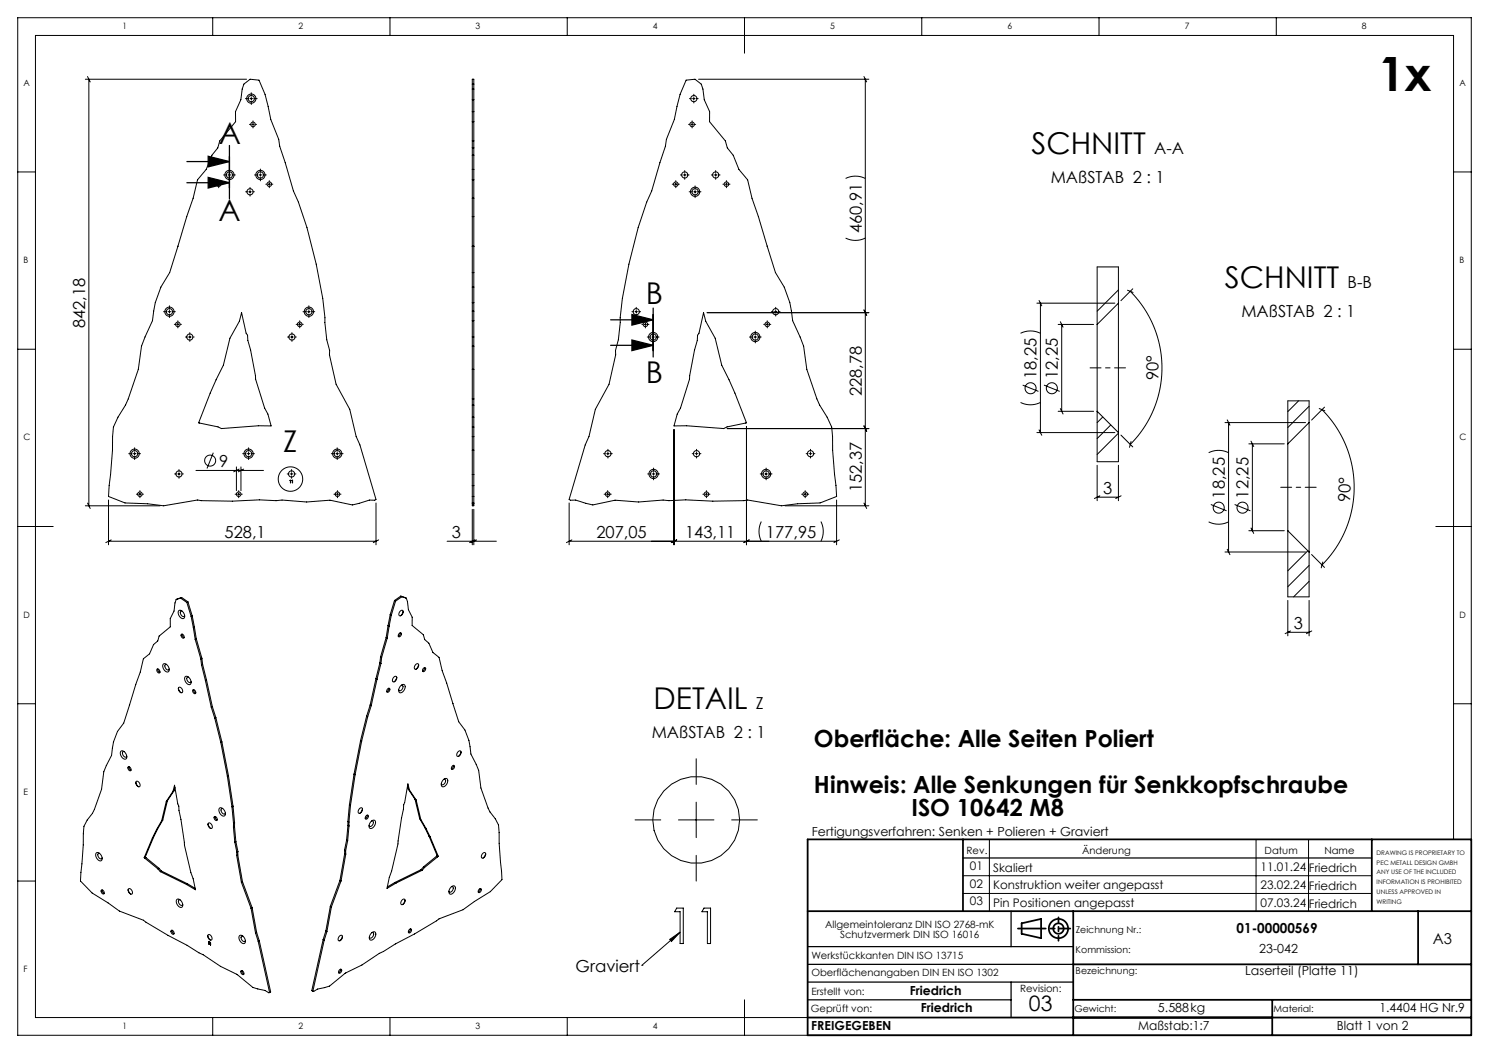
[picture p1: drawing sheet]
<svg xmlns="http://www.w3.org/2000/svg" width="420mm" height="297mm" viewBox="0 0 420 297" stroke-linecap="round" stroke-linejoin="round" font-family="sans-serif">
<g fill="none" stroke="#000" stroke-width=".28">
<path d="M60 5v5M110 5v5M160 5v5M210 5v10M260 5v5M310 5v5M360 5v5M24.1 22.3h45.5M24.7 21.6l.7 1.5M25.1 22.3v120.4M68.8 23.7l1.8-1.4 2.5 .3 1.7 4 1.6 7.1 2.2 5.6 .3 2 3.9 12.6 1.4 3.1a142.3 142.3 0 0 1 7.5 32.6l.5 6.2 .8 3.1-.1 1.2 1.9 8.3 3.9 7.1 1.7 7.6 1.1 2.4 4.6 15.4-.4 .2-1.5-.1-4.8 1.4-6.5-1.3-6.4 .5-6.9-.6-1.7 .2-4.8-.2-7.6 .4-8.8-.2-1-.2-9.5 1.7-4.6-.6-6.3-.2-4.7-1.9 1.1-13 .3-6.6 1.3-2.7 2.1-3.4 .8-1.8 2.8-8.3 .9-6.6 3.1-7.1a25 25 0 0 1 4.9-13.6l4.8-15.8 1.8-5.2 1.2-5.2 2.5-2.9 1.6-4 1.6-2.1 .6-2 4.4-5.4v-2.8l1.5-3.4 .4-3zM69.2 27.8h1"/>
<path d="M70.4 35.1h.3M70.5 27.8h.7M70.9 26.2v.9M70.9 27.5v.7M70.9 28.5v1M71 35.1h.7M71.4 34.1v.3M71.4 34.7v.7M71.4 35.8v.3M71.6 27.8h.9M72.1 35.1h.3M133.2 22.3h.4v120.4h-.4z"/>
<path d="M133.2 39.7h.4M133.2 34.3h.4M133.2 28.1h.4M133.2 31.5h.4M133.2 25.1h.4M133.2 23.7h.4M193.5 22.6l2.5-.3 1.8 1.4 .5 1.4 .4 3 1.5 3.4-.1 2.8 4.5 5.4 .6 2 1.6 2.1 1.6 4 2.5 2.9 1.2 5.2 1.8 5.2 4.8 15.8a25 25 0 0 1 4.9 13.6l3.1 7.1 .9 6.6 2.8 8.3 .8 1.8 2.1 3.4 1.3 2.7 .3 6.6 1.1 13-4.7 1.9-6.3 .2-4.6 .6-9.5-1.7-1 .2-8.8 .2-7.7-.4-4.7 .2-1.7-.2-6.9 .6-6.4-.5-6.5 1.3-4.8-1.4-1.5 .1-.4-.2 4.6-15.4 1-2.4 1.8-7.6 3.9-7.1 1.9-8.3-.1-1.2 .8-3.1 .5-6.2a142.3 142.3 0 0 1 7.5-32.6l1.4-3.1 3.9-12.6 .3-2 2.2-5.6 1.6-7.1zM194.2 35.1h.3M194.5 27.8h.5M194.9 35.1h.7M195.2 34.1v.3M195.2 34.7v.7"/>
<path d="M195.2 35.8v.3M195.4 27.8h.7M195.7 26.6v.5M195.7 27.5v.7M195.7 28.5v.5M195.9 35.1h.3M196.4 27.8h.5M197 22.3h48.1M243.7 21.6l.8 1.5M244.1 22.3v120.4M5 48.5h5M60.7 52h.3"/>
<path d="M61.3 52h.7M61.7 51v.2M61.7 51.6v.7M61.7 52.7v.3M62.4 52h.3M63.1 49.3h.9M64.4 49.3h.7M64.7 47.7v.9M64.7 49v.7M64.7 50.1v.9M65.4 49.3h1M69.3 54.1h.5"/>
<path d="M70.2 54.1h.7M70.5 52.9v.5M70.5 53.7v.8M70.5 54.8v.5M71.2 54.1h.6M71.8 49.3h.9M73.1 49.3h.7M73.4 47.7v.9M73.4 49v.7M73.4 50.1v.9M74.2 49.3h.9M75 52h.3"/>
<path d="M75.6 52h.7M76 51v.2M76 51.6v.7M76 52.7v.3M76.7 52h.3M133.2 55.9h.4M133.2 50.7h.4M133.2 47.8h.4M133.2 43.8h.4M133.2 41.7h.4M189.6 52h.3M190.3 52h.7"/>
<path d="M190.6 51v.2M190.6 51.6v.7M190.6 52.7v.3M191.3 52h.3M191.9 49.3h.5M192.8 49.3h.7M193.1 48.1v.5M193.1 49v.7M193.1 50.1v.5M193.9 49.3h.5M194.4 54.1h.9M195.7 54.1h.7"/>
<path d="M196.1 52.4v1M196.1 53.7v.8M196.1 54.8v1M196.8 54.1h.9M200.6 49.3h.6M201.5 49.3h.7M201.9 48.1v.5M201.9 49v.7M201.9 50.1v.5M202.6 49.3h.5M203.9 52h.3M204.6 52h.7"/>
<path d="M204.9 51v.2M204.9 51.6v.7M204.9 52.7v.3M205.6 52h.3M238.5 50.3a6.2 6.2 0 0 1 5.6 0M410 48.5h5M50.2 69.4v.1M133.2 76.9h.4M133.2 69.4h.4M133.2 61.1h.4M216.4 69.4v.1M238.5 67.1a6.2 6.2 0 0 0 5.6 0"/>
<path d="M5 98.5h5M46.1 87.9h1M47.4 87.9h.7M47.8 86.3v.9M47.8 87.6v.7M47.8 88.6v1M48.5 87.9h1M49.2 91.5h.3M49.8 91.5h.7M50.2 90.5v.3M50.2 91.1v.7M50.2 92.2v.3"/>
<path d="M50.9 91.5h.3M52.3 95.1h.5M53.2 95.1h.7M53.5 93.8v.5M53.5 94.7v.7M53.5 95.8v.5M54.3 95.1h.5M68.1 88.2l1.3 5.8 .4 .6 .1 1.4 .8 2.7 1.4 8.3 2.5 8.1 1 1.7 .9 3.3h-3.6l-10.4 .8-1-.5-5.5-1.1 3.3-8.4 3.7-7.9 1.9-7.6 2.6-4.8zM81.1 95.1h.5M82 95.1h.7M82.3 93.8v.5M82.3 94.7v.7"/>
<path d="M82.3 95.8v.5M83.1 95.1h.5M83.5 91.5h.3M84.2 91.5h.7M84.5 90.5v.3M84.5 91.1v.7M84.5 92.2v.3M85.3 91.5h.2M85.5 87.9h.9M86.8 87.9h.7M87.1 86.3v.9M87.1 87.6v.7"/>
<path d="M87.1 88.6v1M87.8 87.9h1M133.2 95.1h.4M133.2 97.6h.4M133.2 90.5h.4M133.2 87.8h.4M133.2 85.4h.4M133.2 81h.4M178.2 87.9h.6M179.1 87.9h.7M179.5 86.7v.5M179.5 87.6v.7"/>
<path d="M179.5 88.6v.5M180.2 87.9h.5M181 91.5h.3M181.7 91.5h.7M182 90.5v.3M182 91.1v.7M182 92.2v.3M182.6 95.1h.9M182.8 91.5h.2M183.9 95.1h.7M184.2 93.4v.9M184.2 94.7v.7"/>
<path d="M184.2 95.8v.9M185 95.1h.9M198.4 88.2l.7 2.4 2.6 4.8 1.9 7.6 3.7 7.9 3.3 8.4-5.5 1.1-1 .5-10.4-.8h-3.6l.9-3.3 .9-1.7 2.6-8.1 1.4-8.3 .8-2.7 .1-1.4 .4-.6zM199.4 88.2h45.7M211.4 95.1h.9M212.7 95.1h.7M213 93.4v.9M213 94.7v.7M213 95.8v.9M213.8 95.1h.9M215.4 91.5h.3M216.1 91.5h.7"/>
<path d="M216.4 90.5v.3M216.4 91.1v.7M216.4 92.2v.3M217.1 91.5h.3M217.6 87.9h.5M218.4 87.9h.8M218.8 86.7v.5M218.8 87.6v.7M218.8 88.6v.5M219.5 87.9h.5M243.7 87.4l.8 1.6M287.9 94a6.3 6.3 0 0 1 5.6 0"/>
<path d="M292.5 85.5h22M293.1 84.7l.8 1.6M293.5 85.5v36.5M298.5 91.5h10M299.1 90.7l.8 1.6M299.5 91.5v24.5M309.5 91.5v24.5M315.5 81.8l-6 6M315.5 85.5v36.5M315.5 85.5l-6 6M315.5 85.5v-10.2h-6v16.2M318 81.9l1.6 .6"/>
<path d="M318.8 82.2a30.5 30.5 0 0 1 0 43.2M319.5 81.5l-3.3 3.3M410 98.5h5M133.2 117.7h.4M133.2 114.3h.4M133.2 112.5h.4M133.2 104.2h.4M287.9 113.5a6.3 6.3 0 0 0 5.6 0M288.5 108.6l4.4 1.8M294.5 108.6l4.4 1.8M298.5 116h10M299.1 115.2l.8 1.6"/>
<path d="M309.5 116l6 6M309.5 116v14.2h6v-8.2M311.1 117.6l-1.6 1.6M313.3 119.9l-3.8 3.8M345.5 119.2h22.8M346.2 118.4l.7 1.6M346.5 119.2v36.5M366.3 113.1l-3 3M369.3 119.2v-6.1h-6v12.1M369.3 119.2v36.5M369.3 119.2l-6 6M369.3 114.6l-6 6"/>
<path d="M372.1 115.2l1.6 .7M372.9 115.5a31 31 0 0 1 0 43.8M373.6 114.8l-3.6 3.7M36.3 128h1M37.6 128h.7M38 126.3v.9M38 127.6v.7M38 128.7v.9M38.5 139.4h.3M38.7 128h.9M39.1 139.4h.7M39.5 138.4v.3"/>
<path d="M39.5 139v.7M40.2 139.4h.3M49.3 133.7h.5M50.1 133.7h.7M50.5 132.4v.6M50.5 133.3v.7M50.5 134.4v.5M51.2 133.7h.5M55.3 132.7h19M60.2 127.7l-1.8 4.4M62.5 120.9h.1M66.3 139.4h.3"/>
<path d="M66.7 131.7v6.7M67 139.4h.7M67.3 138.4v.3M67.3 139v.7M67.4 132.3l-1.5 .8M68 131.7v6.7M68 139.4h.3M68.5 128h.9M68.7 132.3l-1.5 .8M69.8 128h.7M70.1 126.3v.9M70.1 127.6v.7"/>
<path d="M70.1 128.7v.9M70.8 128h1M81 133.7h.5M81.8 135.5l.2 .7zM81.9 133.7h.7M82.2 132.4v.6M82.2 133.3v.7M82.2 134.4v.5M82.4 135.5l.1 .7zM83 133.7h.5M93.5 128h.9M94.2 139.4h.3"/>
<path d="M94.8 128h.7M94.8 139.4h.7M95.1 126.3v.9M95.1 127.6v.7M95.1 128.7v.9M95.2 138.4v.3M95.2 139v.7M95.8 128h1M95.9 139.4h.3M133.2 137h.4M133.2 133.8h.4M133.2 127h.4"/>
<path d="M133.2 123.1h.4M133.2 120.4h.4M170.2 128h.6M170.4 139.4h.3M171 139.4h.8M171.1 128h.7M171.4 138.4v.3M171.4 139v.7M171.5 126.7v.5M171.5 127.6v.7M171.5 128.7v.5M172.1 139.4h.3"/>
<path d="M172.2 128h.5M182.7 133.7h.9M184 133.7h.7M184.3 132v1M184.3 133.3v.7M184.3 134.4v.9M185.1 133.7h.9M190.1 121.1v32.6M195.2 128h.6M196.1 128h.7M196.5 126.7v.5M196.5 127.6v.7"/>
<path d="M196.5 128.7v.5M197.2 128h.5M198.3 139.4h.2M198.9 139.4h.7M199.3 138.4v.3M199.3 139v.7M200 139.4h.3M205.1 120.9h40M210.6 120.3v33.4M214.4 133.7h1M215.7 133.7h.8M216.1 132v1"/>
<path d="M216.1 133.3v.7M216.1 134.4v.9M216.8 133.7h1M226.1 139.4h.3M226.8 139.4h.7M227.1 138.4v.3M227.1 139v.7M227.4 128h.5M227.8 139.4h.3M228.3 128h.7M228.6 126.7v.5M228.6 127.6v.7"/>
<path d="M228.6 128.7v.5M229.3 128h.5M243.7 120.1l.8 1.6M292.5 122h22M293.1 121.2l.8 1.6M309.5 131.2v10M310.2 139.8l-1.5 .8M315.5 122.2l-6 6M315.5 131.2v10M316.2 122.7l3.3 3.4M316.2 139.8l-1.5 .8M319 124.5l-.4 1.7"/>
<path d="M340.9 127.7a6.3 6.3 0 0 1 5.6 0M352.3 125.2h10M352.9 124.4l.7 1.6M353.3 125.2v24.5M363.3 125.2v24.5M5 148.5h10M24.1 142.7h21.1M24.7 141.9l.7 1.5M30.6 152.7h75.5M30.6 141v12.7M31.4 152.3l-1.6 .7M39.5 140.1v.3"/>
<path d="M67.3 140.1v.3M95.2 140.1v.3M106.1 141.9v11.8M106.8 152.3l-1.5 .7M126.1 152.7h13.9M133.2 141.9h.4M133.2 140h.4M133.2 142.1h.4M133.2 143.7v10M133.6 143.7v10M134 152.3l-1.5 .7M134.4 152.3l-1.5 .7"/>
<path d="M160.5 141.9v11.8M161.3 152.3l-1.5 .7M171.4 140.1v.3M190.9 152.3l-1.5 .7M199.3 140.1v.3M211.3 152.3l-1.5 .7M214.7 147.1a6.2 6.2 0 0 0 0 5.6M221.4 142.7h23.7M227.1 140.1v.3M231.6 147.1a6.2 6.2 0 0 1 0 5.6M236 141v12.7M236 152.7h-75.5"/>
<path d="M236.7 152.3l-1.5 .7M243.7 141.9l.8 1.5M309.5 140.2h6M340.9 147.2a6.3 6.3 0 0 0 5.6 0M341.5 142.3l4.5 1.8M345.5 155.7h22.8M346.2 154.9l.7 1.6M348.3 142.3l4.4 1.8M352.3 149.7h10M352.9 148.9l.7 1.6M363.3 149.7v18.6h6v-12.6M363.3 149.7l6 6"/>
<path d="M368.9 155.3l-5.6 5.7M369.3 159.5l-6 6M370 156.4l3.6 3.6M373.1 158.5l-.4 1.7M405 148.5h10M49.7 169.1l-.3 1-.3 2.2-1.1 2.2v2.3l-3.1 2.6-.4 1.4-1.2 1-1.1 2.6-1.8 1.4-.8 3.7-3.1 9.3M50.4 172.3a1.45 1.45 0 0 1 1.6 1.9 1.09 1.09 0 0 1-1.1 0 1.09 1.09 0 0 1-.6-1zM50.9 168.7l-1.2 .4M50.9 168.7l1.8 1.2M51.1 178.9a.64 .64 0 0 1 .7 .4 .64 .64 0 0 1-.1 .7 .85 .85 0 0 1-.6-1.1zM51.2 168.5l-.3 .2M51.2 168.5l1.8 1.3"/>
<path d="M51.2 168.5l-1.5 .6M51.3 172.3a.61 .61 0 0 0-.5 .5 .61 .61 0 0 0 .3 .7 .5 .5 0 0 0 .5 .4 .5 .5 0 0 0 .5-.3M51.4 178.9l.1 .6 .5 .3M52.7 169.9l1.2 4M53 169.8l-.3 .1M53 169.8l1.2 3.9M53.9 173.9l.6 3.1M54.2 173.7l-.3 .2M54.2 173.7l.6 3.1M54.5 177l.6 3.3M54.8 176.8l-.3 .2M54.8 176.8l.6 3.4"/>
<path d="M108.9 179.8l.3 .2M108.9 179.8l-1.6 5.5M109.2 180l-1.6 5.5M109.5 176.5l.3 .1M109.5 176.5l-.6 3.3M109.8 176.6l-.6 3.4M110.1 173.3l.3 .2M110.1 173.3l-.6 3.2M110.4 173.5l-.6 3.1M111.3 169.4l.3 .2M111.3 169.4l-1.2 3.9M111.6 169.6l-1.2 3.9"/>
<path d="M112.6 178.7a.41 .41 0 0 1 .7-.1 .41 .41 0 0 1-.2 .7 .43 .43 0 0 1-.7 .3 .43 .43 0 0 1 .1-.8zM112.9 172.4a.48 .48 0 0 1 .7-.2 .48 .48 0 0 1 .1 .7 .65 .65 0 0 1-.4 .7 .65 .65 0 0 1-.8-.2zM112.9 178.5l-.1 .6-.5 .4M113 168.1l.4 .2M113 168.1l-1.7 1.3M113 168.1l1.6 .6M113.4 168.3l-1.8 1.3M113.4 168.3l1.2 .4M113.7 172.4l-.7 1.3M114.6 168.7l.3 1 .3 2.3 1.1 2.1v2.3l3.1 2.6 .4 1.4 1.2 1 1.1 2.6 1.7 1.4 .9 3.8 4.7 14.4a14 14 0 0 1 3.4 9.1l2.2 4.6 .6 5 2.1 5.6 .5 1.1 1.5 1.9 .9 1.8 .2 5.2 .8 10.2-3.3 3.4-4.5 2.8-3.2 2.3-6.8 2.6-6.9 4.2-5.4 2.8-4.5 2.7-4.9 3.3-4.6 2.2-4.5 3.7-3.4 .9-1.1 .6h-.3M363.3 169.3v10M363.3 178.3h6"/>
<path d="M364 178l-1.5 .7M369.3 169.3v10M369.3 164l-4.4 4.3M370 178l-1.5 .7M5 198.5h5M36.5 198.9l-1.6 5.1a14 14 0 0 0-3.4 9.1l-2.2 4.6-.7 4.9-2 5.7-.5 1.1-1.5 1.9-.9 1.8-.2 5.2-.8 10.2 3.3 3.4 4.5 2.8 3.2 2.3 6.8 2.6 6.9 4.2 5.4 2.8 4.5 2.7 4.9 3.3 4.6 2.2 4.5 3.7 3.4 .9 1.1 .6h.2M36.5 198.8v.1M44.3 188.7a.64 .64 0 0 1 .7 .4 .64 .64 0 0 1-.1 .7 .85 .85 0 0 1-.6-1.1zM44.5 188.7l.2 .6 .4 .4M46 187.3a1.45 1.45 0 0 1 1.7 2 1.09 1.09 0 0 1-1.2 0 1.09 1.09 0 0 1-.5-1zM47 187.4a.61 .61 0 0 0-.6 .5 .61 .61 0 0 0 .4 .7 .5 .5 0 0 0 .4 .4 .5 .5 0 0 0 .5-.3M50.3 194.1l.8 1.3"/>
<path d="M50.5 193.9a.95 .95 0 0 1 .9 .5 .95 .95 0 0 1-.1 1 1.07 1.07 0 0 1-.8-1.5zM52.2 190.9a1.45 1.45 0 0 1 1.6 1.9 1.09 1.09 0 0 1-1.1 .1 1.09 1.09 0 0 1-.6-1.1zM53.2 191a.61 .61 0 0 0-.6 .5 .61 .61 0 0 0 .3 .6 .5 .5 0 0 0 .5 .4 .5 .5 0 0 0 .5-.2M54.4 194.6a.64 .64 0 0 1 .7 .3 .64 .64 0 0 1-.1 .8 .85 .85 0 0 1-.6-1.1zM54.6 194.5l.2 .6 .4 .4M55.1 180.3l1.5 5.5M55.4 180.2l-.3 .1M55.4 180.2l1.5 5.5M56.6 185.8l.2 1.7M56.8 187.5l1.1 4.5M56.9 185.7l-.3 .1M56.9 185.7l.2 1.7"/>
<path d="M57.1 187.4l-.3 .1M57.1 187.4l1.1 4.4M57.9 192l1.7 7.4M58.2 191.8l-.3 .2M58.2 191.8l1.7 7.5M59.6 199.4l1 3.2M59.9 199.3l-.3 .1M59.9 199.3l1 3.1M104.4 198.9l.3 .1M104.4 198.9l-1 3.1M104.7 199l-1 3.2M106 191.4l.3 .2"/>
<path d="M106 191.4l-1.6 7.5M106.3 191.6l-1.6 7.4M107.1 187l.3 .2M107.1 187l-1.1 4.4M107.3 185.3l.3 .2M107.3 185.3l-.2 1.7M107.4 187.2l-1.1 4.4M107.6 185.5l-.2 1.7M109.3 194.3a.41 .41 0 0 1 .7 0 .41 .41 0 0 1-.2 .6 .43 .43 0 0 1-.7 .3 .43 .43 0 0 1 .1-.7zM109.7 194.1l-.2 .6-.4 .4M111.1 191a.48 .48 0 0 1 .7-.2 .48 .48 0 0 1 0 .8 .65 .65 0 0 1-.3 .6 .65 .65 0 0 1-.8-.1zM111.9 191l-.7 1.3"/>
<path d="M113 193.4a.7 .7 0 0 1 1-.3 .7 .7 0 0 1 .2 1 1.09 1.09 0 0 1-.5 1.1 1.09 1.09 0 0 1-1.2-.1 1.75 1.75 0 0 1 .5-1.7zM113.2 193.3a.61 .61 0 0 1 .6 .5 .61 .61 0 0 1-.4 .6 .5 .5 0 0 1-.4 .4 .5 .5 0 0 1-.5-.2M117.3 187.4a.48 .48 0 0 1 .7-.1 .48 .48 0 0 1 0 .7 .65 .65 0 0 1-.4 .7 .65 .65 0 0 1-.7-.2zM118.1 187.5l-.8 1.3M119.4 188.5a.41 .41 0 0 1 .7-.1 .41 .41 0 0 1-.2 .7 .43 .43 0 0 1-.7 .3 .43 .43 0 0 1 .1-.8zM119.8 188.3l-.2 .6-.4 .4M410 198.5h5M34.1 211.9a1.45 1.45 0 0 1 1.6 1.9 1.09 1.09 0 0 1-1.2 .1 1.09 1.09 0 0 1-.5-1zM35 212a.61 .61 0 0 0-.6 .5 .61 .61 0 0 0 .4 .7 .5 .5 0 0 0 .4 .4 .5 .5 0 0 0 .6-.3M36.1 216.3a.64 .64 0 0 1 .8 .4 .64 .64 0 0 1-.2 .7 .85 .85 0 0 1-.6-1.1zM36.4 216.3l.1 .6 .5 .3M60.6 202.6l1.7 6.8"/>
<path d="M60.9 202.4l1.7 6.9M60.9 202.4l-.3 .2M62.3 209.4l1.8 9.5M62.6 209.3l-.3 .1M62.6 209.3l1.8 9.4M64.1 218.9l1.3 8.7M64.4 218.7l-.3 .2M64.4 218.7l1.3 8.7M99.9 218.3l.3 .2M99.9 218.3l-1.3 8.7M100.2 218.5l-1.3 8.7M101.7 208.9l.3 .1"/>
<path d="M101.7 208.9l-1.8 9.4M102 209l-1.8 9.5M103.4 202l-1.7 6.9M103.4 202l.3 .2M103.7 202.2l-1.7 6.8M125 220a.7 .7 0 0 1 1-.4 .7 .7 0 0 1 .2 1.1 1.09 1.09 0 0 1-.5 1 1.09 1.09 0 0 1-1.2-.1 1.75 1.75 0 0 1 .5-1.6zM125.2 219.8a.61 .61 0 0 1 .6 .5 .61 .61 0 0 1-.4 .7 .5 .5 0 0 1-.4 .4 .5 .5 0 0 1-.5-.3M127.6 216.1a.41 .41 0 0 1 .6-.1 .41 .41 0 0 1-.1 .7 .43 .43 0 0 1-.7 .3 .43 .43 0 0 1 .1-.8zM127.9 215.9l-.1 .6-.5 .4M129.2 212a.48 .48 0 0 1 .7-.2 .48 .48 0 0 1 .1 .8 .65 .65 0 0 1-.4 .7 .65 .65 0 0 1-.8-.2zM130 212.1l-.7 1.2M196.4 214v7.3"/>
<path d="M38.3 220.6l.7 1.3M38.4 220.4a.95 .95 0 0 1 1 .5 .95 .95 0 0 1-.1 1 1.07 1.07 0 0 1-.9-1.5zM43 236.4l-2.3 5.5M43.3 236.2l-.3 .2M43.3 236.2l-2.3 5.5M44.2 234l-1.2 2.4M44.5 233.8l-.3 .2M44.5 233.8l-1.2 2.4M45.6 231.5l-1.4 2.5M45.9 231.3l-.3 .2M45.9 231.3l-1.4 2.5M46.9 226l-1.3 5.5"/>
<path d="M47.2 225.8l-.3 .2M47.2 225.8l-1.3 5.5M48.8 223.2l.4-1.7 1.8 9.6a72.7 72.7 0 0 0 3.5 16.8l.6 3.1-2.5-1.5M48.8 223.2l-1.9 2.8M49.1 223l-.3 .2M49.1 223l-1.9 2.8M49.3 222.1l-.2 .9M58.7 232.4l.7 1.3M58.8 232.1a.95 .95 0 0 1 .9 .5 .95 .95 0 0 1-.1 1.1 1.07 1.07 0 0 1-.8-1.6zM60.4 230.4a.64 .64 0 0 1 .8 .3 .64 .64 0 0 1-.2 .7 .85 .85 0 0 1-.6-1zM60.7 230.3l.1 .6 .5 .4M61.9 228a1.45 1.45 0 0 1 1.6 1.9 1.09 1.09 0 0 1-1.2 0 1.09 1.09 0 0 1-.5-1z"/>
<path d="M62.8 228.1a.61 .61 0 0 0-.5 .4 .61 .61 0 0 0 .3 .7 .5 .5 0 0 0 .4 .4 .5 .5 0 0 0 .6-.3M65.4 227.6l.5 4.6M65.7 227.4l-.3 .2M65.7 227.4l.5 4.7M65.8 233.3l.4 4.2M65.9 232.2l-.1 1.1M66.2 233.2l-.4 .1M66.2 233.2l.3 4.1M66.2 232.1l-.3 .1M66.2 232.1v1.1M66.2 237.5l.6 2.8M66.5 237.3l-.3 .2"/>
<path d="M66.5 237.3l.6 2.9M97.2 239.8l.3 .1M97.2 239.8v.9M97.5 239.9v1M97.8 237l.3 .1M97.8 237l-.6 2.8M98.1 237.1l-.6 2.8M98.1 231.7l.3 .2M98.1 231.7v1.1M98.1 232.8l.3 .2M98.1 232.8l-.3 4.2M98.4 231.9v1.1"/>
<path d="M98.4 233l-.3 4.1M98.6 227l.3 .2M98.6 227l-.5 4.7M98.9 227.2l-.5 4.7M101.4 228.1a.48 .48 0 0 1 .7-.2 .48 .48 0 0 1 .1 .7 .65 .65 0 0 1-.4 .7 .65 .65 0 0 1-.8-.2zM102.2 228.1l-.7 1.3M103.3 230.1a.41 .41 0 0 1 .6 0 .41 .41 0 0 1-.1 .6 .43 .43 0 0 1-.7 .3 .43 .43 0 0 1 .1-.7zM103.6 229.9l-.1 .6-.5 .4M104.7 231.7a.7 .7 0 0 1 1-.3 .7 .7 0 0 1 .2 1 1.09 1.09 0 0 1-.6 1 1.09 1.09 0 0 1-1.1 0 1.75 1.75 0 0 1 .5-1.7zM104.8 231.5a.61 .61 0 0 1 .6 .5 .61 .61 0 0 1-.3 .7 .5 .5 0 0 1-.5 .4 .5 .5 0 0 1-.5-.3M114.9 221.7l.3 .9M115.2 222.6l.3 .2"/>
<path d="M115.2 222.6l1.9 2.9M115.5 222.8l1.9 2.8M115.5 222.8l-.4-1.7-1.8 9.6a72.7 72.7 0 0 1-3.5 16.8l-.6 3.1 2.5-1.5M117.1 225.5l.3 .1M117.1 225.5l1.3 5.4M117.4 225.6l1.3 5.5M118.4 230.9l.3 .2M118.4 230.9l1.4 2.5M118.7 231.1l1.4 2.5M119.8 233.4l.3 .2M119.8 233.4l1.2 2.4M120.1 233.6l1.2 2.4"/>
<path d="M121 235.8l.3 .2M121 235.8l2.3 5.5M121.3 236l2.3 5.5M179.1 231.3h7.3M191.4 231.3h10M196.4 226.3v10M206.4 231.3h7.2M227.8 236.8v55.2M279.1 236.8v20.2M354.3 236.8v20.2M369.1 236.8v20.2M410 236.8v-226.8h-400v277h217.8"/>
<path d="M415 236.8v-231.8h-410v287h410M5 248.5h5M27.1 240.6a1.45 1.45 0 0 1 1.7 1.9 1.09 1.09 0 0 1-1.2 .1 1.09 1.09 0 0 1-.5-1zM28.1 240.7a.61 .61 0 0 0-.6 .5 .61 .61 0 0 0 .4 .6 .5 .5 0 0 0 .4 .5 .5 .5 0 0 0 .5-.3M28.6 251.1a.64 .64 0 0 1 .7 .3 .64 .64 0 0 1-.1 .8 .85 .85 0 0 1-.6-1.1zM28.8 251l.2 .6 .4 .4M36.2 250.9l.7 1.3M36.3 250.7a.95 .95 0 0 1 .9 .5 .95 .95 0 0 1-.1 1 1.07 1.07 0 0 1-.8-1.5zM40.7 241.9l.1 .2M40.8 242.1l3.7 3M41 241.7l-.3 .2M41 241.7l.1 .2"/>
<path d="M41.1 241.9l-.3 .2M41.1 241.9l3.7 3M44.5 245.1l.7 .8M44.8 244.9l-.3 .2M44.8 244.9l.7 .8M45.2 245.9l7.4 3.6M45.5 245.7l-.3 .2M45.5 245.7l7.4 3.6M49.9 253.7a1.45 1.45 0 0 1 1.6 2 1.09 1.09 0 0 1-1.2 0 1.09 1.09 0 0 1-.5-1zM50.8 253.8a.61 .61 0 0 0-.6 .5 .61 .61 0 0 0 .4 .7 .5 .5 0 0 0 .4 .4 .5 .5 0 0 0 .5-.3M52.9 249.3l-.3 .2M52.9 249.3l2.1 1.3"/>
<path d="M66.8 241.3l1.3 7.5M66.8 240.3v1M67.1 241.1l-.3 .2M67.1 241.1l1.3 7.6M67.1 240.2l-.3 .1M67.1 240.2v.9M68.1 248.8l2.7 7.4M68.4 248.7l-.3 .1M68.4 248.7l2.7 7.3M70.8 256.2l1.3 7M71.1 256l-.3 .2M71.1 256l1.3 7"/>
<path d="M93.2 255.6l.3 .2M93.2 255.6l-1.3 7M93.5 255.8l-1.3 7M95.9 248.3l.3 .2M95.9 248.3l-2.7 7.3M96.2 248.5l-2.7 7.3M97.2 240.7l.3 .2M97.2 240.7l-1.3 7.6M97.5 240.9l-1.3 7.6M111.4 248.9l.3 .2M111.4 248.9l-2.2 1.3M113.4 253.8a.48 .48 0 0 1 .8-.1 .48 .48 0 0 1 0 .7 .65 .65 0 0 1-.4 .7 .65 .65 0 0 1-.7-.2z"/>
<path d="M114.3 253.9l-.8 1.2M118.8 245.3l.3 .2M118.8 245.3l-7.4 3.6M119.1 245.5l-7.4 3.6M119.1 245.5h.1M119.4 244.5l.3 .2M119.4 244.5l-.6 .8M119.7 244.7l-.6 .8M123.1 241.5l.3 .2M123.1 241.5l-3.7 3M123.3 241.3l.3 .2M123.3 241.3l-.2 .2"/>
<path d="M123.4 241.7l-3.7 3M123.6 241.5l-.2 .2M127.2 250.2a.7 .7 0 0 1 1-.3 .7 .7 0 0 1 .2 1 1.09 1.09 0 0 1-.6 1.1 1.09 1.09 0 0 1-1.1-.1 1.75 1.75 0 0 1 .5-1.7zM127.4 250.1a.61 .61 0 0 1 .5 .5 .61 .61 0 0 1-.3 .6 .5 .5 0 0 1-.4 .4 .5 .5 0 0 1-.6-.2M135.1 250.8a.41 .41 0 0 1 .7 0 .41 .41 0 0 1-.2 .6 .43 .43 0 0 1-.7 .3 .43 .43 0 0 1 .1-.7zM135.5 250.6l-.2 .6-.4 .4M136.2 240.7a.48 .48 0 0 1 .7-.2 .48 .48 0 0 1 0 .8 .65 .65 0 0 1-.4 .7 .65 .65 0 0 1-.7-.2zM137 240.7l-.7 1.3M190.9 256.1h1.8v10h-.9v-8.9h-1.5zM196.4 241.3v7.2M198.6 256.1h1.8v10h-.9v-8.9h-1.5zM271.6 252h115.3"/>
<path d="M271.6 247h115.3M48.3 262.4a.64 .64 0 0 1 .7 .4 .64 .64 0 0 1-.2 .7 .85 .85 0 0 1-.5-1.1zM48.5 262.4l.2 .6 .4 .4M58.6 263.9l.7 1.2M58.7 263.6a.95 .95 0 0 1 1 .5 .95 .95 0 0 1-.1 1.1 1.07 1.07 0 0 1-.9-1.6zM58.9 265.7h.1M58.9 265.7l.1 .6M59 265.8h.1M59 266.3h.1M59 265.8v.5M59.3 265.9l.1 .1M59.3 265.9l.1 .6"/>
<path d="M59.3 265.9h.1M59.4 266h.1M59.4 266.5h.1M67.5 263.9a1.45 1.45 0 0 1 1.7 2 1.09 1.09 0 0 1-1.2 0 1.09 1.09 0 0 1-.5-1zM68 273.8a.64 .64 0 0 1 .7 .3 .64 .64 0 0 1-.2 .8 .85 .85 0 0 1-.5-1.1zM68.2 273.7l.2 .7 .4 .3M68.5 264a.61 .61 0 0 0-.6 .5 .61 .61 0 0 0 .4 .7 .5 .5 0 0 0 .4 .4 .5 .5 0 0 0 .5-.3M72.1 263.2l.7 2.4M72.4 263l-.3 .2M72.4 263l.7 2.4M72.8 265.6l3.2 14.4M73.1 265.4l3.2 14.4-.3 .2"/>
<path d="M73.1 265.4l-.3 .2M91.1 265l-3.2 14.4 .3 .2M91.1 265l.3 .2M91.4 265.2l-3.2 14.4M91.9 262.6l.3 .2M91.9 262.6l-.8 2.4M92.2 262.8l-.8 2.4M95.7 273.6a.41 .41 0 0 1 .7-.1 .41 .41 0 0 1-.2 .7 .43 .43 0 0 1-.7 .3 .43 .43 0 0 1 .1-.8zM95.8 264a.48 .48 0 0 1 .7-.1 .48 .48 0 0 1 0 .7 .65 .65 0 0 1-.4 .7 .65 .65 0 0 1-.7-.2zM96.1 273.4l-.2 .6-.4 .3M96.6 264.1l-.8 1.3M104.7 263.2a.7 .7 0 0 1 1-.3 .7 .7 0 0 1 .2 1 1.09 1.09 0 0 1-.5 1 1.09 1.09 0 0 1-1.2 0 1.75 1.75 0 0 1 .5-1.7z"/>
<path d="M104.9 263a.61 .61 0 0 1 .6 .5 .61 .61 0 0 1-.4 .7 .5 .5 0 0 1-.4 .4 .5 .5 0 0 1-.5-.3M115.4 262.2a.41 .41 0 0 1 .7-.1 .41 .41 0 0 1-.2 .7 .43 .43 0 0 1-.7 .3 .43 .43 0 0 1 .1-.8zM115.8 262l-.2 .6-.4 .4M181.1 272.3h.1M188.9 265l2.9-2.1-2.4 2.6zM191.8 262.9l-10.7 9.4M60 287v5M110 287v5M160 287v5M210 282v10"/>
<circle cx="70.9" cy="27.8" r=".88"/>
<circle cx="70.9" cy="27.8" r="1.3"/>
<circle cx="71.4" cy="35.1" r=".64"/>
<circle cx="195.2" cy="35.1" r=".64"/>
<circle cx="195.7" cy="27.8" r=".88"/>
<circle cx="61.7" cy="52" r=".64"/>
<circle cx="64.7" cy="49.3" r=".87"/>
<circle cx="64.7" cy="49.3" r="1.3"/>
<circle cx="70.5" cy="54.1" r=".88"/>
<circle cx="73.4" cy="49.3" r="1.3"/>
<circle cx="73.4" cy="49.3" r=".87"/>
<circle cx="76" cy="52" r=".64"/>
<circle cx="190.6" cy="52" r=".64"/>
<circle cx="193.1" cy="49.3" r=".87"/>
<circle cx="196.1" cy="54.1" r=".87"/>
<circle cx="196.1" cy="54.1" r="1.3"/>
<circle cx="201.9" cy="49.3" r=".88"/>
<circle cx="204.9" cy="52" r=".64"/>
<circle cx="47.8" cy="87.9" r="1.3"/>
<circle cx="47.8" cy="87.9" r=".88"/>
<circle cx="50.2" cy="91.5" r=".64"/>
<circle cx="53.5" cy="95.1" r=".87"/>
<circle cx="82.3" cy="95.1" r=".87"/>
<circle cx="84.5" cy="91.5" r=".64"/>
<circle cx="87.1" cy="87.9" r=".88"/>
<circle cx="87.1" cy="87.9" r="1.3"/>
<circle cx="179.5" cy="87.9" r=".88"/>
<circle cx="182" cy="91.5" r=".64"/>
<circle cx="184.2" cy="95.1" r=".87"/>
<circle cx="184.2" cy="95.1" r="1.3"/>
<circle cx="213" cy="95.1" r=".87"/>
<circle cx="213" cy="95.1" r="1.3"/>
<circle cx="216.4" cy="91.5" r=".64"/>
<circle cx="218.8" cy="87.9" r=".88"/>
<circle cx="290.7" cy="109.5" r="1.56"/>
<circle cx="296.7" cy="109.5" r="1.56"/>
<circle cx="38" cy="128" r="1.3"/>
<circle cx="38" cy="128" r=".88"/>
<circle cx="39.5" cy="139.4" r=".64"/>
<circle cx="50.5" cy="133.7" r=".88"/>
<circle cx="59.3" cy="129.9" r="1.56"/>
<circle cx="67.3" cy="139.4" r=".64"/>
<circle cx="70.1" cy="128" r=".88"/>
<circle cx="70.1" cy="128" r="1.3"/>
<circle cx="81.9" cy="135.1" r="3.4"/>
<circle cx="82.2" cy="133.7" r=".88"/>
<circle cx="95.1" cy="128" r="1.3"/>
<circle cx="95.1" cy="128" r=".88"/>
<circle cx="95.2" cy="139.4" r=".64"/>
<circle cx="171.4" cy="139.4" r=".64"/>
<circle cx="171.5" cy="128" r=".88"/>
<circle cx="184.3" cy="133.7" r=".88"/>
<circle cx="184.3" cy="133.7" r="1.3"/>
<circle cx="196.5" cy="128" r=".88"/>
<circle cx="199.3" cy="139.4" r=".64"/>
<circle cx="216.1" cy="133.7" r=".88"/>
<circle cx="216.1" cy="133.7" r="1.3"/>
<circle cx="227.1" cy="139.4" r=".64"/>
<circle cx="228.6" cy="128" r=".88"/>
<circle cx="343.8" cy="143.2" r="1.56"/>
<circle cx="350.5" cy="143.2" r="1.56"/>
<circle cx="196.4" cy="231.3" r="12.2"/>
</g>
<g fill="none" stroke="#000" stroke-width=".35">
<path d="M52.7 45.6h12M52.7 51.5h12M58.7 44.1l6 1.5-6 1.5zM58.7 50l6 1.5-6 1.5zM64.7 41v15.1M172.2 90.2h12M172.2 97.4h12M178.2 88.7l6 1.5-6 1.5zM178.2 95.9l6 1.5-6 1.5zM184.2 86.9v13.8M271.6 242h115.3M285.2 257v10"/>
<path d="M227.8 277h74.9M227.8 267h74.9M227.8 272h74.9M285.2 277v10M227.8 282h57.4"/>
</g>
<g fill="none" stroke="#000" stroke-width=".5">
<path d="M227.8 236.8h187.2v55.2h-187.2zM271.6 236.8v20.2M386.9 236.8v20.2M227.8 257h187.2M302.7 257v35M400 257v15M288.2 260.4l5.5-1.2v5.4l-5.5-1.2zM302.7 272h112.3M227.8 287h187.2M302.7 282h112.3M358.9 282v10"/>
<circle cx="298.6" cy="261.9" r="2.72"/>
<circle cx="298.6" cy="261.9" r="1.47"/>
</g>
<path d="M287.1 261.9h14.8" fill="none" stroke="#000" stroke-width=".5" stroke-dasharray="15.2 1.3 1.3 1.3" stroke-dashoffset="7.4"/>
<path d="M298.6 258.7v6.6" fill="none" stroke="#000" stroke-width=".5" stroke-dasharray="15.2 1.3 1.3 1.3" stroke-dashoffset="13.8"/>
<path d="M317.5 103.8h-10M371.3 137.4h-10" fill="none" stroke="#000" stroke-width=".28" stroke-dasharray="15.2 1.3 1.3 1.3" stroke-dashoffset="12.1"/>
<g fill="#000">
<path d="M188.9 265l2.9-2.1-2.4 2.6z"/>
<path d="M58.7 44.1l6 1.5-6 1.5zM58.7 50l6 1.5-6 1.5z"/>
<path d="M178.2 88.7l6 1.5-6 1.5zM178.2 95.9l6 1.5-6 1.5z"/>
</g>
<text font-size="13.3" x="388.8" y="25.8">1x</text>
<g font-size="8.5">
<text x="61.7" y="40.5">A</text>
<text x="290.9" y="43.5">SCHNITT</text>
<text x="61.6" y="62.5">A</text>
<text x="345.5" y="81.2">SCHNITT</text>
<text x="182.1" y="85.8">B</text>
<text x="182.2" y="108">B</text>
<text x="79.9" y="127.4">Z</text>
<text x="184.4" y="200">DETAIL</text>
</g>
<g font-size="6.7">
<text x="229.6" y="210.8">Oberfläche: Alle Seiten Poliert</text>
<text x="229.6" y="223.8">Hinweis: Alle Senkungen für Senkkopfschraube</text>
<text x="257.1" y="230.2">ISO 10642 M8</text>
</g>
<text font-size="6" x="290.2" y="285.2">03</text>
<g font-size="4.7">
<text x="325.6" y="43.5">A-A</text>
<text x="296.4" y="51.7">MAßSTAB 2 : 1</text>
<text x="243.1" y="65.9" transform="rotate(-90 243.1 65.9)">460,91</text>
<text x="380.1" y="81.2">B-B</text>
<text x="350.2" y="89.4">MAßSTAB 2 : 1</text>
<text x="24.1" y="92.6" transform="rotate(-90 24.1 92.6)">842,18</text>
<text x="292.4" y="106.9" transform="rotate(-90 292.4 106.9)">18,25</text>
<text x="298.4" y="106.9" transform="rotate(-90 298.4 106.9)">12,25</text>
<text x="326.7" y="107.3" transform="rotate(-90 326.7 107.3)">90°</text>
<text x="243.1" y="111.8" transform="rotate(-90 243.1 111.8)">228,78</text>
<text x="61.8" y="131.6">9</text>
<text x="243.1" y="138.8" transform="rotate(-90 243.1 138.8)">152,37</text>
<text x="311.2" y="139.2">3</text>
<text x="345.5" y="140.6" transform="rotate(-90 345.5 140.6)">18,25</text>
<text x="352.2" y="140.6" transform="rotate(-90 352.2 140.6)">12,25</text>
<text x="380.9" y="141.6" transform="rotate(-89 380.9 141.6)">90°</text>
<text x="63.3" y="151.6">528,1</text>
<text x="127.4" y="151.6">3</text>
<text x="168.2" y="151.6">207,05</text>
<text x="193.2" y="151.6">143,11</text>
<text x="216" y="151.6">177,95</text>
<text x="365" y="177.3">3</text>
<text x="213.2" y="200">Z</text>
<text x="183.8" y="208.2">MAßSTAB 2 : 1</text>
<text x="162.4" y="274">Graviert</text>
</g>
<text font-size="4.2" x="404.2" y="266.2">A3</text>
<text font-size="3.9" x="348.8" y="263.3">01-00000569</text>
<g font-size="3.5">
<text x="229" y="235.7">Fertigungsverfahren: Senken + Polieren + Graviert</text>
<text x="355.2" y="268.8">23-042</text>
<text x="351.2" y="275.1">Laserteil (Platte 11)</text>
<text x="256.6" y="280.5">Friedrich</text>
<text x="259.8" y="285.5">Friedrich</text>
<text x="326.6" y="285.5">5.588kg</text>
<text x="389.1" y="285.5">1.4404 HG Nr.9</text>
<text x="228.8" y="290.6">FREIGEGEBEN</text>
<text x="321" y="290.6">Maßstab:1:7</text>
<text x="377.1" y="290.6">Blatt 1 von 2</text>
</g>
<g font-size="3.3">
<text x="273.6" y="245.4">01</text>
<text x="280.1" y="245.8">Skaliert</text>
<text x="355.5" y="245.8">11.01.24</text>
<text x="273.6" y="250.4">02</text>
<text x="280.1" y="250.8">Konstruktion weiter angepasst</text>
<text x="355.5" y="250.8">23.02.24</text>
<text x="369.2" y="246">Friedrich</text>
<text x="369.2" y="251">Friedrich</text>
<text x="273.6" y="255.4">03</text>
<text x="280.1" y="255.8">Pin Positionen angepasst</text>
<text x="355.5" y="255.8">07.03.24</text>
<text x="369.2" y="256">Friedrich</text>
</g>
<g font-size="2.8">
<text x="272.6" y="240.7">Rev.</text>
<text x="305.2" y="240.7">Änderung</text>
<text x="356.7" y="240.7">Datum</text>
<text x="373.6" y="240.7">Name</text>
<text x="232.7" y="261.8">Allgemeintoleranz DIN ISO 2768-mK</text>
<text x="237" y="264.6">Schutzvermerk DIN ISO 16016</text>
<text x="228.9" y="270.4">Werkstückkanten DIN ISO 13715</text>
<text x="228.9" y="275.3">Oberflächenangaben DIN EN ISO 1302</text>
<text x="228.9" y="280.6">Erstellt von:</text>
<text x="287.7" y="279.8">Revision:</text>
<text x="228.7" y="285.5">Geprüft von:</text>
</g>
<g font-size="2.7">
<text x="303.4" y="263.3">Zeichnung Nr.:</text>
<text x="303.4" y="268.8">Kommission:</text>
<text x="303.4" y="274.7">Bezeichnung:</text>
<text x="303.1" y="285.5">Gewicht:</text>
<text x="359.2" y="285.5">Material:</text>
</g>
<g font-size="2.5">
<text x="34.6" y="8.2">1</text>
<text x="84.2" y="8.2">2</text>
<text x="134.2" y="8.2">3</text>
<text x="184.2" y="8.2">4</text>
<text x="234.2" y="8.2">5</text>
<text x="284.2" y="8.2">6</text>
<text x="334.2" y="8.2">7</text>
<text x="384.2" y="8.2">8</text>
<text x="6.7" y="24.2">A</text>
<text x="411.7" y="24.2">A</text>
<text x="6.7" y="74.2">B</text>
<text x="411.7" y="74.2">B</text>
<text x="6.7" y="124.2">C</text>
<text x="411.7" y="124.2">C</text>
<text x="6.7" y="174.2">D</text>
<text x="411.7" y="174.2">D</text>
<text x="6.7" y="224.2">E</text>
<text x="6.7" y="274.2">F</text>
<text x="34.6" y="290.2">1</text>
<text x="84.2" y="290.2">2</text>
<text x="134.2" y="290.2">3</text>
<text x="184.2" y="290.2">4</text>
</g>
<g font-size="1.8">
<text x="388.3" y="241.1">DRAWING IS PROPRIETARY TO</text>
<text x="388.3" y="243.9">PEC METALL DESIGN GMBH</text>
<text x="388.3" y="246.6">ANY USE OF THE INCLUDED</text>
<text x="388.3" y="249.4">INFORMATION IS PROHIBITED</text>
<text x="388.3" y="252.2">UNLESS APPROVED IN</text>
<text x="388.3" y="254.9">WRITING</text>
</g>
</svg>
